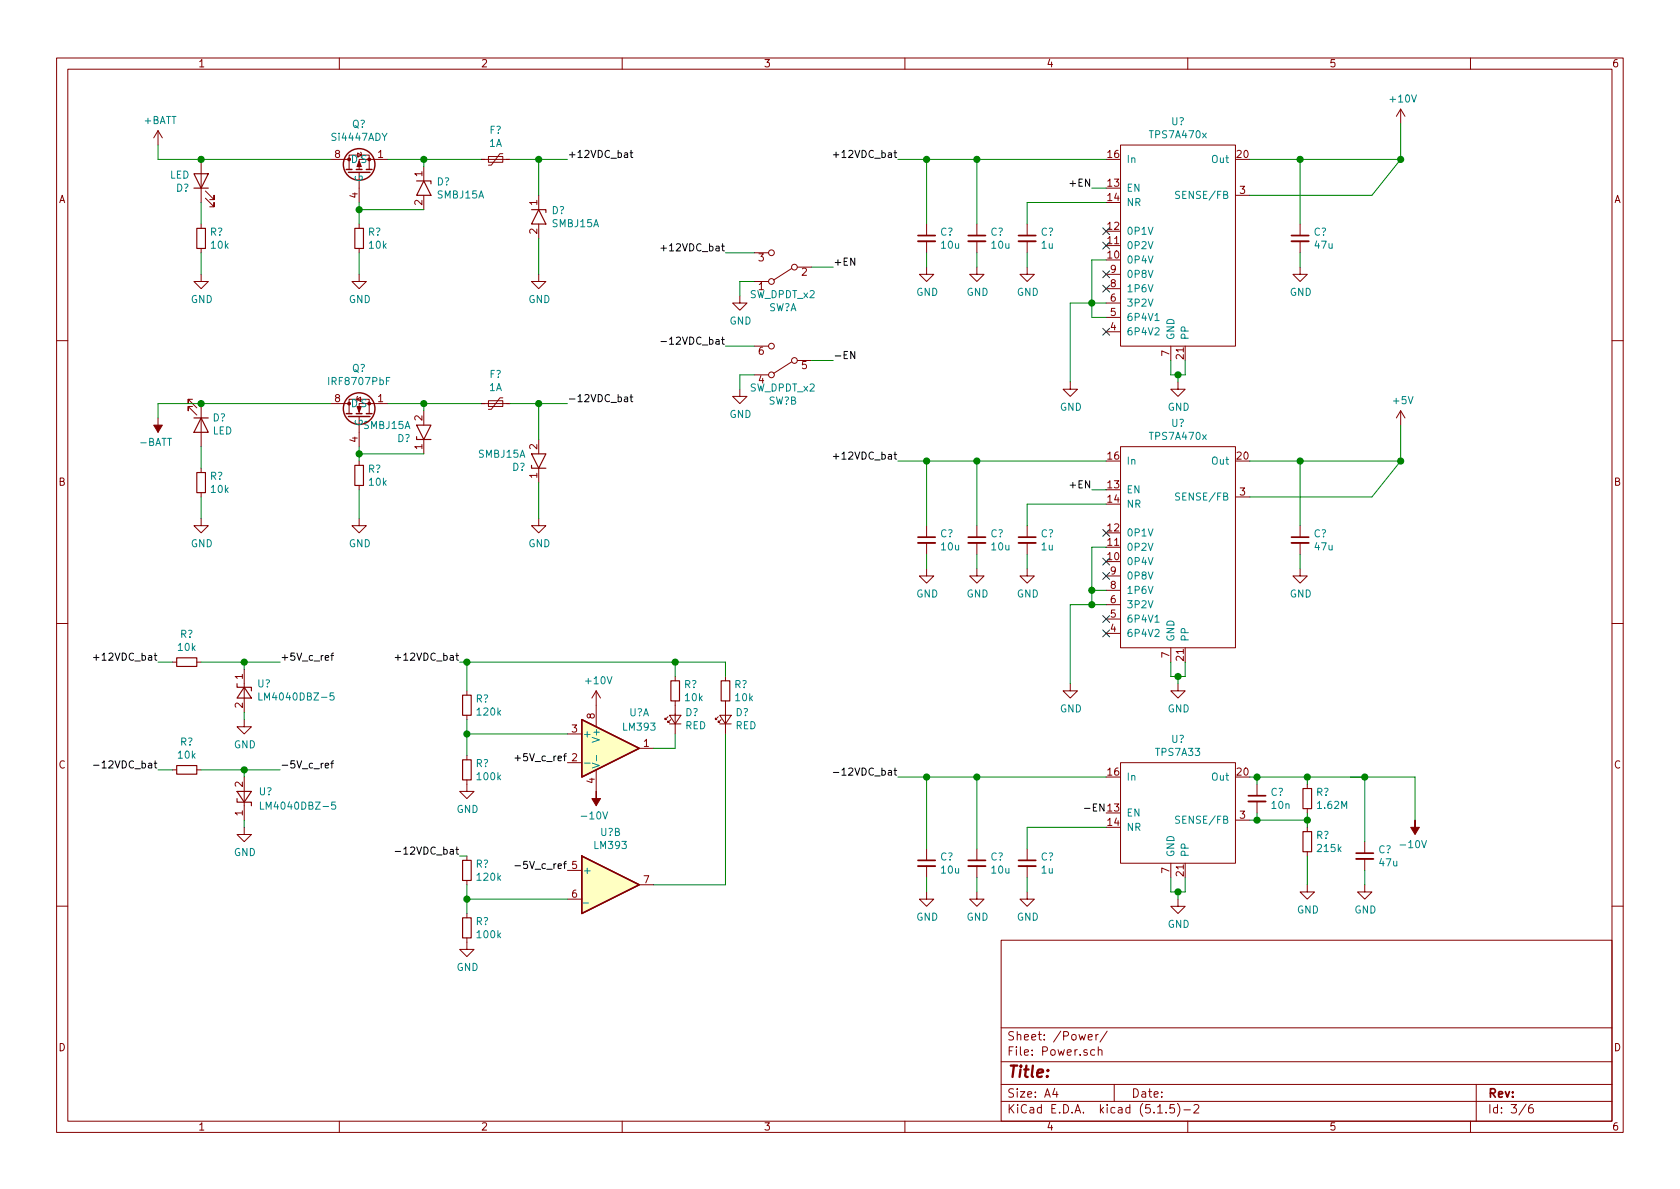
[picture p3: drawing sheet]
<svg xmlns="http://www.w3.org/2000/svg" width="297mm" height="210mm" viewBox="0 0 297 210" stroke-linecap="round" stroke-linejoin="round" font-family="sans-serif">
<g fill="none" stroke="#840000" stroke-width=".18">
<path d="M10 10.3h277v189.9h-277zM12 12.2h273v186.1h-273zM60 10.3v1.9M110 10.3v1.9M160 10.3v1.9M210 10.3v1.9M247.6 19.3l-.7 1.3M247.6 19.3v2.5M247.6 19.3l.8 1.3M260 10.3v1.9M27.9 23.1l-.7 1.3M27.9 23.1v2.5"/>
<path d="M27.9 23.1l.8 1.3M35.6 28.2v7.6M35.6 39.6v.8M36.3 35l1.5 1.6v-.8v.8h-.7M36.3 33.8l1.5 1.5v-.8v.8h-.7M58.4 28.2h3.3M61.7 30v-2.6h3.6v2.6M63.5 30.5v5.3M63.5 39.6v.8M68.6 28.2h-5.1v1.8M74.9 29.5v2.5M74.9 34.5v2.6"/>
<path d="M85.1 28.2h5.1M86.4 27.7h2.5v1h-2.5zM88.9 27.2h-.5l-1.5 2h-.5M95.2 34.5v2.6M95.2 39.6v2.6M163.8 39.6v2.1M172.7 39.6v2.1M181.6 39.6v2.1M198.1 25.6h20.3v35.6h-20.3zM218.4 34.5h2.6M229.9 39.6v2.1M35.6 48.5v1.3h1.2l-1.2 1.2-1.3-1.2h1.3"/>
<path d="M35.6 43.9v.8M63.5 48.5v1.3h1.3l-1.3 1.2-1.3-1.2h1.3M63.5 43.9v.8M95.2 48.5v1.3h1.3l-1.3 1.2-1.2-1.2h1.2M130.8 52.3v1.3h1.3l-1.3 1.3-1.3-1.3h1.3M133.3 49.8h2.6M133.3 44.7h2.6M140 47.5l-3.2 2M141 47.2h2.5M163.8 47.2v1.3h1.3l-1.3 1.3-1.2-1.3h1.2M163.8 42.7v2M172.7 47.2v1.3h1.3l-1.3 1.3-1.3-1.3h1.3"/>
<path d="M172.7 42.7v2M181.6 47.2v1.3h1.3l-1.3 1.3-1.3-1.3h1.3M181.6 42.7v2M195.6 58.7h2.5M195.6 56.1h2.5M195.6 53.6h2.5M195.6 51h2.5M195.6 48.5h2.5M229.9 47.2v1.3h1.2l-1.2 1.3-1.3-1.3h1.3M229.9 42.7v2M10 60.2h2M27.9 73.9v2.5"/>
<path d="M34 70.6h-.7v.8v-.8l1.5 1.5M34 71.9h-.7v.7v-.7l1.5 1.5M35.6 71.4v7.6M58.4 71.4h3.3M61.7 73.1v-2.5h3.6v2.5M63.5 73.7v5.3M68.6 71.4h-5.1v1.7M74.9 72.6v2.6M74.9 77.7v2.6M85.1 71.4h5.1M86.4 70.9h2.5v1h-2.5zM88.9 70.4h-.5l-1.5 2h-.5"/>
<path d="M95.2 77.7v2.6M130.8 68.8v1.3h1.3l-1.3 1.3-1.3-1.3h1.3M133.3 66.3h2.6M133.3 61.2h2.6M140 64l-3.2 2M141 63.7h2.5M189.2 67.6v1.2h1.3l-1.3 1.3-1.2-1.3h1.2M198.1 79h20.3v35.5h-20.3zM207 61.2v2.5M208.3 67.6v1.2h1.2l-1.2 1.3-1.3-1.3h1.3M247.6 72.6v2.6M247.6 72.6l-.7 1.3"/>
<path d="M247.6 72.6l.8 1.3M285 60.2h2M35.6 91.7v1.3h1.2l-1.2 1.2-1.3-1.2h1.3M35.6 82.8v.8M35.6 87.1v.8M63.5 91.7v1.3h1.3l-1.3 1.2-1.3-1.2h1.3M63.5 81.5v.8M63.5 85.8v.8M95.2 91.7v1.3h1.3l-1.3 1.2-1.2-1.2h1.2M95.2 82.8v2.5M163.8 93v2M163.8 96v2"/>
<path d="M172.7 93v2M172.7 96v2M181.6 93v2M181.6 96v2M218.4 87.9h2.6M229.9 93v2M229.9 96v2M10 110.3h2M30.5 117.1h.7M34.8 117.1h.8M43.2 118.4v7.6M119.4 119.6v.8"/>
<path d="M128.3 119.6v.8M163.8 100.6v1.2h1.3l-1.3 1.3-1.2-1.3h1.2M172.7 100.6v1.2h1.3l-1.3 1.3-1.3-1.3h1.3M181.6 100.6v1.2h1.3l-1.3 1.3-1.3-1.3h1.3M195.6 112h2.5M195.6 109.5h2.5M195.6 106.9h2.5M195.6 104.4h2.5M195.6 101.8h2.5M207 114.5v2.6M229.9 100.6v1.2h1.2l-1.2 1.3-1.3-1.3h1.3M285 110.3h2"/>
<path d="M30.5 136.1h.7M34.8 136.1h.8M43.2 127.2v1.3h1.2l-1.2 1.3-1.3-1.3h1.3M43.2 137.4v7.6M82.5 137.9v2h1.3l-1.3 1.3-1.2-1.3h1.2M82.5 122.2v.7M82.5 126.5v.7M82.5 133.6v.8M100.3 134.9h2.6M100.3 129.8h2.6M105.4 122.2l-.8 1.2M105.4 122.2v6.3"/>
<path d="M105.4 136.1v3.8M105.4 122.2l.8 1.2M113 132.3h2.6M118.1 126.7l-.5 .5v-.2v.2h.3M118.4 126.5h2l-1 1.5zM118.4 128h2M118.6 127.2l-.5 .6v-.3v.3h.3M119.4 123.9v5.9M127 126.7l-.5 .5v-.2v.2h.2M127.3 126.5h2l-1 1.5zM127.3 128h2M127.5 127.2l-.5 .6v-.3v.3h.3"/>
<path d="M128.3 123.9v5.9M189.2 120.9v1.3h1.3l-1.3 1.2-1.2-1.2h1.2M198.1 134.9h20.3v17.7h-20.3zM208.3 120.9v1.3h1.2l-1.2 1.2-1.3-1.2h1.3M222.2 138.7v2M231.1 138.7v.7M43.2 146.3v1.3h1.2l-1.2 1.2-1.3-1.2h1.3M82.5 151.4v.7M82.5 155.7v.8M100.3 153.9h2.6M100.3 159h2.6M113 156.5h2.6"/>
<path d="M163.8 157.7v1.3h1.3l-1.3 1.3-1.2-1.3h1.2M163.8 150.1v2M163.8 153.2v2M172.7 157.7v1.3h1.3l-1.3 1.3-1.3-1.3h1.3M172.7 150.1v2M172.7 153.2v2M181.6 157.7v1.3h1.3l-1.3 1.3-1.3-1.3h1.3M181.6 150.1v2M181.6 153.2v2M207 152.6v2.6M208.3 159v1.3h1.2l-1.2 1.2-1.3-1.2h1.3M218.4 145h2.6"/>
<path d="M222.2 141.7v2.1M231.1 156.5v1.2h1.3l-1.3 1.3-1.2-1.3h1.2M231.1 143v.8M231.1 146.3v.8M231.1 150.6v.8M241.3 156.5v1.2h1.3l-1.3 1.3-1.3-1.3h1.3M241.3 148.8v2.1M241.3 151.9v2M10 160.2h2M82.5 165.9v2h1.3l-1.3 1.3-1.2-1.3h1.2M82.5 161.5v.8M177 166.3h108v32h-108z"/>
<path d="M285 160.2h2M60 198.3v1.9M110 198.3v1.9M160 198.3v1.9M177 194.8h108M177 191.8h108M177 187.8h108M177 181.8h108M186.5 192.5l-.4 1h1M186.8 193v1M192.4 183.4l.7-.1v-.3l-.5-.1-.2 .2 .1 .7h.6M193.5 185.7l-.4-.1-.3 .3 .1 .6 .2 .1 .4-.1"/>
<path d="M193.8 182.9v1M194.2 185.7h.1a.37 .37 0 0 1 .5 .1v.8M194.2 182.9l-.4 .2v.1M194.2 185.1v1.5M195.8 182.3l-1.3 2M197 191.8v3M204.7 196.8h.8M206.2 196.7v.1M207.6 195.3h-.7l-.1 .7 .2-.1 .5 .1 .2 .2-.1 .5-.2 .1-.6-.1M208.2 195.1a1.71 1.71 0 0 1 0 2.3M209.3 196.3h1.2M210 198.3v1.9"/>
<path d="M211.1 195.5l.2-.2h.4l.3 .5-1 1h1M260 198.3v1.9M261 191.8v6.5M269.8 195.2l-1.2 2M271 195.3a.62 .62 0 0 0-.7 .7v.7l.3 .1 .4-.1 .1-.5-.1-.2-.4-.1-.3 .3"/>
<circle cx="136.4" cy="49.8" r=".51"/>
<circle cx="136.4" cy="44.7" r=".51"/>
<circle cx="140.5" cy="47.2" r=".51"/>
<circle cx="136.4" cy="61.2" r=".51"/>
<circle cx="136.4" cy="66.3" r=".51"/>
<circle cx="140.5" cy="63.7" r=".51"/>
</g>
<g fill="none" stroke="#840000" stroke-width=".2">
<path d="M34.3 30.7h2.5l-1.2 2.6zM34.3 33.3h2.5M73.7 32h2.5v.5M74.9 32l1.3 2.5h-2.5zM94 37.1h2.5v.5M95.2 37.1l1.3 2.5h-2.5zM34.8 40.4h1.5v3.5h-1.5zM62.7 40.4h1.6v3.5h-1.6zM34.3 73.9h2.5M35.6 73.9l1.2 2.5h-2.5zM73.7 77.2v.5h2.5M73.7 75.2h2.5l-1.3 2.5z"/>
<path d="M34.8 83.6h1.5v3.5h-1.5zM62.7 82.3h1.6v3.5h-1.6zM94 82.3v.5h2.5M94 80.3h2.5l-1.3 2.5zM31.2 116.3h3.6v1.6h-3.6zM31.2 135.4h3.6v1.5h-3.6zM41.9 120.9v.6h2.5v.7M41.9 139.9h2.5l-1.2 2zM43.2 121.5l1.2 1.9h-2.5zM81.8 122.9h1.5v3.6h-1.5zM81.8 134.4h1.5v3.5h-1.5zM118.6 120.4h1.5v3.5h-1.5z"/>
<path d="M127.5 120.4h1.5v3.5h-1.5zM230.4 139.4h1.5v3.6h-1.5zM41.9 141.2v.7h2.5v.6M81.8 152.1h1.5v3.6h-1.5zM230.4 147.1h1.5v3.5h-1.5zM81.8 162.3h1.5v3.6h-1.5z"/>
</g>
<path d="M208.6 33.9l-.5-.1-.2 .2v.4l.6 .2 .1 .3-.3 .2-.5-.1M204.2 56.7h.8M208.6 87.2h-.5l-.2 .1v.4l.6 .2 .1 .3-.3 .2h-.5M204.2 110h.8M45.8 122.5v1.3h.6M59 122.5h-.6l-.1 .6 .5-.1 .3 .3v.3l-.3 .2-.5-.1M103.4 134.9h.9M104.7 134.9l1.3 .5-1.3 .4M105.5 133.6v.9M46.1 141.8v1.3h.6M59.3 141.8h-.6l-.1 .6 .5-.1 .3 .3v.3l-.3 .2-.5-.1M208.6 144.4l-.5-.1-.2 .1v.5l.6 .2 .1 .3-.3 .2-.5-.1" fill="none" stroke="#008484" stroke-width=".18"/>
<g fill="none" stroke="#840000" stroke-width=".33">
<path d="M162.3 42.7h3.1M171.2 42.7h3M180.1 42.7h3M228.3 42.7h3.1M162.3 96h3.1M171.2 96h3M180.1 96h3M228.3 96h3.1M162.3 153.2h3.1M171.2 153.2h3M180.1 153.2h3M220.7 141.7h3.1"/>
<path d="M239.8 151.9h3"/>
</g>
<g fill="none" stroke="#840000" stroke-width=".3">
<path d="M162.3 41.7h3.1M171.2 41.7h3M180.1 41.7h3M228.3 41.7h3.1M162.3 95h3.1M171.2 95h3M180.1 95h3M228.3 95h3.1M162.3 152.1h3.1M171.2 152.1h3M180.1 152.1h3M220.7 140.7h3.1"/>
<path d="M239.8 150.9h3"/>
</g>
<g fill="#840000" stroke="#840000" stroke-width=".18">
<path d="M105.4 139.9v1.3h.8l-.8 1.3-.8-1.3h.8z"/>
<path d="M250.2 145v1.3h.8l-.8 1.3-.8-1.3h.8z"/>
<path d="M27.2 75.2h1.5l-.8 1.2z"/>
<path d="M63.1 71.9h.8l-.4 1z"/>
<circle cx="61.7" cy="28.2" r=".25"/>
<circle cx="61.7" cy="71.4" r=".25"/>
</g>
<g fill="#ffffc2" stroke="#ffffc2" stroke-width=".18">
<path d="M102.9 151.4l10.1 5.1-10.1 5z"/>
<path d="M102.9 127.2l10.1 5.1-10.1 5.1z"/>
</g>
<g fill="none" stroke="#840000" stroke-width=".25">
<path d="M61.2 30h1M61.6 30.5h3.8M63 30h1M64.8 30h1M61.2 73.1h1M61.6 73.7h3.8M63 73.1h1M64.8 73.1h1M102.9 127.2l10.1 5.1-10.1 5.1zM102.9 151.4l10.1 5.1-10.1 5z"/>
<circle cx="63.5" cy="29.1" r="2.79"/>
<circle cx="63.5" cy="72.3" r="2.79"/>
</g>
<g fill="none" stroke="#008400" stroke-width=".18">
<path d="M27.9 25.6v2.6h30.5M35.6 35.8v3.8M63.5 35.8v3.8M63.5 37.1h11.4M68.6 28.2h16.5M74.9 28.2v1.3M90.2 28.2h10.1M95.2 28.2v6.3M158.7 28.2h36.9M163.8 28.2v11.4M172.7 28.2v11.4M193 33.3h2.6"/>
<path d="M195.6 35.8h-14v3.8M221 28.2h26.6M229.9 28.2v11.4M247.6 21.8v6.4M247.6 28.2l-5 6.3h-21.6M35.6 44.7v3.8M63.5 44.7v3.8M95.2 42.2v6.3M128.3 44.7h5M133.3 49.8h-2.5v2.5M143.5 47.2h3.8M163.8 44.7v2.5"/>
<path d="M172.7 44.7v2.5M181.6 44.7v2.5M195.6 46h-2.6v10.1h2.6M195.6 53.6h-6.4v14M229.9 44.7v2.5M35.6 79v3.8M58.4 71.4h-30.5v2.5M63.5 79v2.5M68.6 71.4h16.5M74.9 71.4v1.2M90.2 71.4h10.1M95.2 71.4v6.3"/>
<path d="M128.3 61.2h5M133.3 66.3h-2.5v2.5M143.5 63.7h3.8M207 63.7v2.6h2.5v-2.6M208.3 66.3v1.3M247.6 75.2v6.3M35.6 87.9v3.8M63.5 86.6v5.1M63.5 80.3h11.4M95.2 85.3v6.4M158.7 81.5h36.9M163.8 81.5v11.5"/>
<path d="M163.8 98v2.6M172.7 81.5v11.5M172.7 98v2.6M181.6 98v2.6M193 86.6h2.6M195.6 96.8h-2.6v10.1M195.6 89.1h-14v3.9M221 81.5h26.6M229.9 81.5v11.5M229.9 98v2.6M247.6 81.5l-5 6.4h-21.6M27.9 117.1h2.6"/>
<path d="M35.6 117.1h13.9M43.2 117.1v1.3M81.3 117.1h47v2.5M82.5 117.1v5.1M119.4 117.1v2.5M193 104.4h2.6M195.6 106.9h-6.4v14M207 117.1v2.5h2.5v-2.5M208.3 119.6v1.3M27.9 136.1h2.6M35.6 136.1h13.9M43.2 126v1.2"/>
<path d="M43.2 136.1v1.3M82.5 127.2v6.4M82.5 129.8h17.8M119.4 129.8v2.5h-3.8M128.3 129.8v26.7h-12.7M158.7 137.4h36.9M163.8 137.4v12.7M172.7 137.4v12.7M221 137.4h29.2v7.6M222.2 137.4v1.3M231.1 137.4v1.3M241.3 137.4v11.4"/>
<path d="M43.2 145v1.3M81.3 151.4h1.2M82.5 156.5v5M82.5 159h17.8M163.8 155.2v2.5M172.7 155.2v2.5M181.6 155.2v2.5M195.6 146.3h-14v3.8M207 155.2v2.5h2.5v-2.5M208.3 157.7v1.3M221 145h10.1M222.2 143.8v1.2"/>
<path d="M231.1 143.8v2.5M231.1 151.4v5.1M241.3 153.9v2.6"/>
</g>
<g fill="none" stroke="#000" stroke-width=".18">
<path d="M111.4 27h.5M111.6 26.6v1.1l.3 .2M147.3 27.4h1M147.8 26.9v1M116.9 43.9h.9M117.3 43.4v1M110.4 70.3h.5l.1 .7M111 70.5l-.4 .1-.2 .1v.3h.6M111.4 70.2h.5M111.6 69.8v1.1l.3 .1M116.9 60.4h.9M151.1 62.1v1.3l-.7-1.3v1.3"/>
<path d="M147.3 80.7h1M147.8 80.2v1M16.5 116.3h1M17 115.8v1M58.5 115.9h.5M59 115.5l-.3 .2v1.1M69.9 116.3h.9M70.4 115.8v1M16.5 135.3h1M57.5 135.4l.6-.1v-.3h-.4l-.2 .1 .1 .7h.5M58.5 135h.5M59 134.5l-.3 .2v1.1"/>
<path d="M91.1 134.1h.9M147.3 136.6h1M69.9 150.6h.9M91.1 153.1h.9M191.7 142.9h1"/>
</g>
<g fill="#008400" stroke="#008400" stroke-width=".25">
<circle cx="163.8" cy="81.5" r=".51"/>
<circle cx="208.3" cy="66.3" r=".51"/>
<circle cx="193" cy="53.6" r=".51"/>
<circle cx="172.7" cy="81.5" r=".51"/>
<circle cx="43.2" cy="136.1" r=".51"/>
<circle cx="229.9" cy="81.5" r=".51"/>
<circle cx="247.7" cy="81.5" r=".51"/>
<circle cx="172.7" cy="137.4" r=".51"/>
<circle cx="82.6" cy="159" r=".51"/>
<circle cx="63.5" cy="80.3" r=".51"/>
<circle cx="35.6" cy="28.2" r=".51"/>
<circle cx="74.9" cy="71.4" r=".51"/>
<circle cx="82.6" cy="117.1" r=".51"/>
<circle cx="208.3" cy="119.6" r=".51"/>
<circle cx="172.7" cy="28.2" r=".51"/>
<circle cx="163.8" cy="28.2" r=".51"/>
<circle cx="43.2" cy="117.1" r=".51"/>
<circle cx="95.3" cy="28.2" r=".51"/>
<circle cx="247.7" cy="28.2" r=".51"/>
<circle cx="229.9" cy="28.2" r=".51"/>
<circle cx="119.4" cy="117.1" r=".51"/>
<circle cx="63.5" cy="37.1" r=".51"/>
<circle cx="208.3" cy="157.7" r=".51"/>
<circle cx="241.3" cy="137.4" r=".51"/>
<circle cx="82.6" cy="129.8" r=".51"/>
<circle cx="231.1" cy="137.4" r=".51"/>
<circle cx="222.3" cy="145" r=".51"/>
<circle cx="222.3" cy="137.4" r=".51"/>
<circle cx="95.3" cy="71.4" r=".51"/>
<circle cx="193" cy="106.9" r=".51"/>
<circle cx="231.1" cy="145" r=".51"/>
<circle cx="35.6" cy="71.4" r=".51"/>
<circle cx="74.9" cy="28.2" r=".51"/>
<circle cx="193" cy="104.4" r=".51"/>
<circle cx="163.8" cy="137.4" r=".51"/>
</g>
<g fill="none" stroke="#000084" stroke-width=".18">
<path d="M195 58.1l1.2 1.2M195 40.3l1.2 1.2M195 42.8l1.2 1.2M195 47.9l1.2 1.2M195 50.4l1.2 1.3M196.2 58.1l-1.2 1.2M196.2 40.3l-1.2 1.2M196.2 42.8l-1.2 1.2M196.2 47.9l-1.2 1.2M196.2 50.4l-1.2 1.3M195 98.7l1.2 1.2M195 93.6l1.2 1.2"/>
<path d="M196.2 98.7l-1.2 1.2M196.2 93.6l-1.2 1.2M195 111.4l1.2 1.2M195 108.9l1.2 1.2M195 101.2l1.2 1.3M196.2 111.4l-1.2 1.2M196.2 108.9l-1.2 1.2M196.2 101.2l-1.2 1.3"/>
</g>
<text font-size="2.8" fill="#840000" x="178" y="190.5">Title:</text>
<g font-size="2.1" fill="#840000">
<text x="178" y="184">Sheet: /Power/</text>
<text x="178" y="186.7">File: Power.sch</text>
<text x="178" y="196.9">KiCad E.D.A. kicad (5.1.5)-2</text>
<text x="178" y="194.1">Size: A4</text>
<text x="200" y="194.1">Date:</text>
<text x="263" y="194.1">Rev:</text>
<text x="263" y="196.9">Id: 3/6</text>
</g>
<g font-size="1.8" fill="#840000">
<text x="35" y="11.9">1</text>
<text x="85" y="11.9">2</text>
<text x="135" y="11.9">3</text>
<text x="185" y="11.9">4</text>
<text x="235" y="11.9">5</text>
<text x="285" y="11.9">6</text>
<text x="59.2" y="27.9">8</text>
<text x="66.8" y="27.9">1</text>
<text x="195.9" y="27.9">16</text>
<text x="218.7" y="27.9">20</text>
<text x="10.4" y="35.9">A</text>
<text x="63.2" y="35" transform="rotate(-90 63.2 35)">4</text>
<text x="74.7" y="31.2" transform="rotate(-90 74.7 31.2)">1</text>
<text x="195.9" y="33">13</text>
<text x="195.9" y="35.6">14</text>
<text x="219.2" y="34.3">3</text>
<text x="285.4" y="35.9">A</text>
<text x="74.7" y="36.3" transform="rotate(-90 74.7 36.3)">2</text>
<text x="95" y="41.4" transform="rotate(-90 95 41.4)">2</text>
<text x="95" y="36.3" transform="rotate(-90 95 36.3)">1</text>
<text x="195.9" y="40.6">12</text>
<text x="134.1" y="46.2">3</text>
<text x="195.9" y="45.7">10</text>
<text x="195.9" y="43.2">11</text>
<text x="134.1" y="51.3">1</text>
<text x="141.8" y="48.8">2</text>
<text x="196.4" y="53.3">6</text>
<text x="196.4" y="50.8">8</text>
<text x="196.4" y="48.3">9</text>
<text x="196.4" y="58.4">4</text>
<text x="196.4" y="55.9">5</text>
<text x="134.1" y="62.7">6</text>
<text x="141.8" y="65.3">5</text>
<text x="206.8" y="63" transform="rotate(-90 206.8 63)">7</text>
<text x="209.3" y="63.4" transform="rotate(-90 209.3 63.4)">21</text>
<text x="59.2" y="71.1">8</text>
<text x="66.8" y="71.1">1</text>
<text x="134.1" y="67.8">4</text>
<text x="74.7" y="74.4" transform="rotate(-90 74.7 74.4)">2</text>
<text x="63.2" y="78.2" transform="rotate(-90 63.2 78.2)">4</text>
<text x="74.7" y="79.5" transform="rotate(-90 74.7 79.5)">1</text>
<text x="95" y="79.5" transform="rotate(-90 95 79.5)">2</text>
<text x="195.9" y="81.3">16</text>
<text x="218.7" y="81.3">20</text>
<text x="10.4" y="85.9">B</text>
<text x="95" y="84.6" transform="rotate(-90 95 84.6)">1</text>
<text x="195.9" y="86.4">13</text>
<text x="195.9" y="88.9">14</text>
<text x="219.2" y="87.6">3</text>
<text x="285.4" y="85.9">B</text>
<text x="195.9" y="94">12</text>
<text x="195.9" y="99.1">10</text>
<text x="195.9" y="96.5">11</text>
<text x="196.4" y="101.6">9</text>
<text x="196.4" y="106.7">6</text>
<text x="196.4" y="104.1">8</text>
<text x="196.4" y="111.8">4</text>
<text x="196.4" y="109.2">5</text>
<text x="206.8" y="116.3" transform="rotate(-90 206.8 116.3)">7</text>
<text x="209.3" y="116.8" transform="rotate(-90 209.3 116.8)">21</text>
<text x="42.9" y="125.2" transform="rotate(-90 42.9 125.2)">2</text>
<text x="42.9" y="120.1" transform="rotate(-90 42.9 120.1)">1</text>
<text x="101.1" y="129.5">3</text>
<text x="105.2" y="127.1" transform="rotate(-90 105.2 127.1)">8</text>
<text x="10.4" y="135.9">C</text>
<text x="113.8" y="132.1">1</text>
<text x="195.9" y="137.2">16</text>
<text x="218.7" y="137.2">20</text>
<text x="285.4" y="135.9">C</text>
<text x="42.9" y="139.2" transform="rotate(-90 42.9 139.2)">2</text>
<text x="105.2" y="138.5" transform="rotate(-90 105.2 138.5)">4</text>
<text x="42.9" y="144.2" transform="rotate(-90 42.9 144.2)">1</text>
<text x="195.9" y="146">14</text>
<text x="219.2" y="144.8">3</text>
<text x="206.8" y="154.4" transform="rotate(-90 206.8 154.4)">7</text>
<text x="209.3" y="154.9" transform="rotate(-90 209.3 154.9)">21</text>
<text x="101.1" y="158.7">6</text>
<text x="113.8" y="156.2">7</text>
<text x="10.4" y="185.9">D</text>
<text x="285.4" y="185.9">D</text>
<text x="35" y="199.9">1</text>
<text x="85" y="199.9">2</text>
<text x="135" y="199.9">3</text>
<text x="185" y="199.9">4</text>
<text x="235" y="199.9">5</text>
<text x="285" y="199.9">6</text>
</g>
<g font-size="1.8" fill="#008484">
<text x="25.5" y="21.9">+BATT</text>
<text x="62.3" y="22.6">Q?</text>
<text x="86.6" y="23.7">F?</text>
<text x="207.1" y="22.1">U?</text>
<text x="245.9" y="18.1">+10V</text>
<text x="58.8" y="24.9">Si4447ADY</text>
<text x="62" y="28.8">D S</text>
<text x="86.5" y="26">1A</text>
<text x="199.1" y="28.8">In</text>
<text x="203.5" y="24.5">TPS7A470x</text>
<text x="214.4" y="28.8">Out</text>
<text x="30" y="31.6">LED</text>
<text x="31.1" y="33.9">D?</text>
<text x="64.1" y="32.3" transform="rotate(-90 64.1 32.3)">G</text>
<text x="77.2" y="32.8">D?</text>
<text x="77.4" y="35.1">SMBJ15A</text>
<text x="199.1" y="33.9">EN</text>
<text x="208.6" y="35.2">SENSE/FB</text>
<text x="37.1" y="41.7">R?</text>
<text x="65.1" y="41.7">R?</text>
<text x="97.6" y="37.9">D?</text>
<text x="97.7" y="40.2">SMBJ15A</text>
<text x="166.2" y="41.7">C?</text>
<text x="175.1" y="41.7">C?</text>
<text x="184" y="41.7">C?</text>
<text x="199.1" y="41.5">0P1V</text>
<text x="199.1" y="36.4">NR</text>
<text x="232.3" y="41.7">C?</text>
<text x="37.4" y="44">10k</text>
<text x="65.3" y="44">10k</text>
<text x="166.5" y="44">10u</text>
<text x="175.4" y="44">10u</text>
<text x="184.2" y="44">1u</text>
<text x="199.1" y="46.6">0P4V</text>
<text x="199.1" y="44.1">0P2V</text>
<text x="232.5" y="44">47u</text>
<text x="33.7" y="53.6">GND</text>
<text x="61.7" y="53.6">GND</text>
<text x="93.4" y="53.6">GND</text>
<text x="132.6" y="52.7">SW_DPDT_x2</text>
<text x="162" y="52.3">GND</text>
<text x="170.9" y="52.3">GND</text>
<text x="179.8" y="52.3">GND</text>
<text x="199.1" y="51.7">1P6V</text>
<text x="199.1" y="49.1">0P8V</text>
<text x="228" y="52.3">GND</text>
<text x="129" y="57.4">GND</text>
<text x="135.8" y="55">SW?A</text>
<text x="199.1" y="59.3">6P4V2</text>
<text x="199.1" y="56.8">6P4V1</text>
<text x="199.1" y="54.2">3P2V</text>
<text x="62.3" y="65.8">Q?</text>
<text x="207.6" y="60.2" transform="rotate(-90 207.6 60.2)">GND</text>
<text x="210.2" y="60.2" transform="rotate(-90 210.2 60.2)">PP</text>
<text x="58.4" y="68.1">IRF8707PbF</text>
<text x="86.5" y="69.2">1A</text>
<text x="86.6" y="66.8">F?</text>
<text x="132.6" y="69.2">SW_DPDT_x2</text>
<text x="135.8" y="71.5">SW?B</text>
<text x="246.4" y="71.5">+5V</text>
<text x="37.6" y="76.8">LED</text>
<text x="37.6" y="74.5">D?</text>
<text x="62" y="72">D S</text>
<text x="64.1" y="75.4" transform="rotate(-90 64.1 75.4)">G</text>
<text x="64.3" y="75.9">SMBJ15A</text>
<text x="129" y="73.9">GND</text>
<text x="187.4" y="72.6">GND</text>
<text x="203.5" y="77.8">TPS7A470x</text>
<text x="206.5" y="72.6">GND</text>
<text x="207.1" y="75.5">U?</text>
<text x="24.9" y="78.9">-BATT</text>
<text x="65.1" y="83.6">R?</text>
<text x="70.3" y="78.2">D?</text>
<text x="84.7" y="80.9">SMBJ15A</text>
<text x="90.6" y="83.3">D?</text>
<text x="199.1" y="82.2">In</text>
<text x="214.4" y="82.2">Out</text>
<text x="37.1" y="84.9">R?</text>
<text x="37.4" y="87.2">10k</text>
<text x="65.3" y="85.9">10k</text>
<text x="199.1" y="87.2">EN</text>
<text x="199.1" y="89.8">NR</text>
<text x="208.6" y="88.5">SENSE/FB</text>
<text x="166.2" y="95">C?</text>
<text x="175.1" y="95">C?</text>
<text x="184" y="95">C?</text>
<text x="199.1" y="94.9">0P1V</text>
<text x="232.3" y="95">C?</text>
<text x="33.7" y="96.8">GND</text>
<text x="61.7" y="96.8">GND</text>
<text x="93.4" y="96.8">GND</text>
<text x="166.5" y="97.3">10u</text>
<text x="175.4" y="97.3">10u</text>
<text x="184.2" y="97.3">1u</text>
<text x="199.1" y="99.9">0P4V</text>
<text x="199.1" y="97.4">0P2V</text>
<text x="232.5" y="97.3">47u</text>
<text x="162" y="105.7">GND</text>
<text x="170.9" y="105.7">GND</text>
<text x="179.8" y="105.7">GND</text>
<text x="199.1" y="107.6">3P2V</text>
<text x="199.1" y="105">1P6V</text>
<text x="199.1" y="102.5">0P8V</text>
<text x="228" y="105.7">GND</text>
<text x="31.9" y="112.8">R?</text>
<text x="199.1" y="112.6">6P4V2</text>
<text x="199.1" y="110.1">6P4V1</text>
<text x="207.6" y="113.5" transform="rotate(-90 207.6 113.5)">GND</text>
<text x="210.2" y="113.5" transform="rotate(-90 210.2 113.5)">PP</text>
<text x="31.5" y="115.1">10k</text>
<text x="45.5" y="121.6">U?</text>
<text x="46.6" y="123.9">LM4040DBZ-5</text>
<text x="84.1" y="124.2">R?</text>
<text x="103.7" y="121">+10V</text>
<text x="121" y="121.7">R?</text>
<text x="121.2" y="124">10k</text>
<text x="129.8" y="121.7">R?</text>
<text x="130.1" y="124">10k</text>
<text x="187.4" y="126">GND</text>
<text x="206.5" y="126">GND</text>
<text x="31.9" y="131.8">R?</text>
<text x="84.5" y="126.5">120k</text>
<text x="103" y="130.4">+</text>
<text x="106" y="130.9" transform="rotate(-90 106 130.9)">V+</text>
<text x="110.3" y="129.2">LM393</text>
<text x="111.2" y="126.7">U?A</text>
<text x="121.2" y="129">RED</text>
<text x="121.2" y="126.6">D?</text>
<text x="130" y="129">RED</text>
<text x="130.1" y="126.6">D?</text>
<text x="207.1" y="131.4">U?</text>
<text x="31.5" y="134.2">10k</text>
<text x="41.4" y="132.3">GND</text>
<text x="84.1" y="135.7">R?</text>
<text x="84.5" y="138">100k</text>
<text x="204.4" y="133.7">TPS7A33</text>
<text x="45.8" y="140.6">U?</text>
<text x="46.8" y="143.2">LM4040DBZ-5</text>
<text x="80.7" y="143.8">GND</text>
<text x="199.1" y="138">In</text>
<text x="214.4" y="138">Out</text>
<text x="224.7" y="140.7">C?</text>
<text x="224.9" y="143">10n</text>
<text x="232.7" y="140.7">R?</text>
<text x="233.1" y="143">1.62M</text>
<text x="103.2" y="144.9">-10V</text>
<text x="106.1" y="147.8">U?B</text>
<text x="199.1" y="144.4">EN</text>
<text x="199.1" y="146.9">NR</text>
<text x="208.6" y="145.7">SENSE/FB</text>
<text x="232.7" y="148.4">R?</text>
<text x="248" y="150">-10V</text>
<text x="41.4" y="151.4">GND</text>
<text x="84.1" y="153.4">R?</text>
<text x="84.5" y="155.7">120k</text>
<text x="103" y="154.6">+</text>
<text x="105.2" y="150.1">LM393</text>
<text x="166.2" y="152.2">C?</text>
<text x="166.5" y="154.5">10u</text>
<text x="175.1" y="152.2">C?</text>
<text x="175.4" y="154.5">10u</text>
<text x="184" y="152.2">C?</text>
<text x="184.2" y="154.5">1u</text>
<text x="207.6" y="151.6" transform="rotate(-90 207.6 151.6)">GND</text>
<text x="210.2" y="151.6" transform="rotate(-90 210.2 151.6)">PP</text>
<text x="233.1" y="150.7">215k</text>
<text x="243.7" y="150.9">C?</text>
<text x="244" y="153.2">47u</text>
<text x="103" y="159.6">_</text>
<text x="229.3" y="161.5">GND</text>
<text x="239.5" y="161.5">GND</text>
<text x="84.1" y="163.6">R?</text>
<text x="84.5" y="165.9">100k</text>
<text x="162" y="162.8">GND</text>
<text x="170.9" y="162.8">GND</text>
<text x="179.8" y="162.8">GND</text>
<text x="206.5" y="164.1">GND</text>
<text x="80.7" y="171.7">GND</text>
</g>
<g font-size="1.8">
<text x="100.3" y="27.9">+12VDC_bat</text>
<text x="148.4" y="27.9">+12VDC_bat</text>
<text x="189.6" y="33">+EN</text>
<text x="117.9" y="44.4">+12VDC_bat</text>
<text x="147.3" y="47">+EN</text>
<text x="118.3" y="61">-12VDC_bat</text>
<text x="147.3" y="63.5">-EN</text>
<text x="100.3" y="71.1">-12VDC_bat</text>
<text x="148.4" y="81.3">+12VDC_bat</text>
<text x="189.6" y="86.4">+EN</text>
<text x="17.6" y="116.8">+12VDC_bat</text>
<text x="49.5" y="116.8">+5V_c_ref</text>
<text x="70.9" y="116.8">+12VDC_bat</text>
<text x="18" y="135.9">-12VDC_bat</text>
<text x="49.5" y="135.9">-5V_c_ref</text>
<text x="91.9" y="134.6">+5V_c_ref 2</text>
<text x="148.8" y="137.2">-12VDC_bat</text>
<text x="192.5" y="143.5">-EN 13</text>
<text x="71.3" y="151.1">-12VDC_bat</text>
<text x="92.4" y="153.7">-5V_c_ref 5</text>
</g>
</svg>
